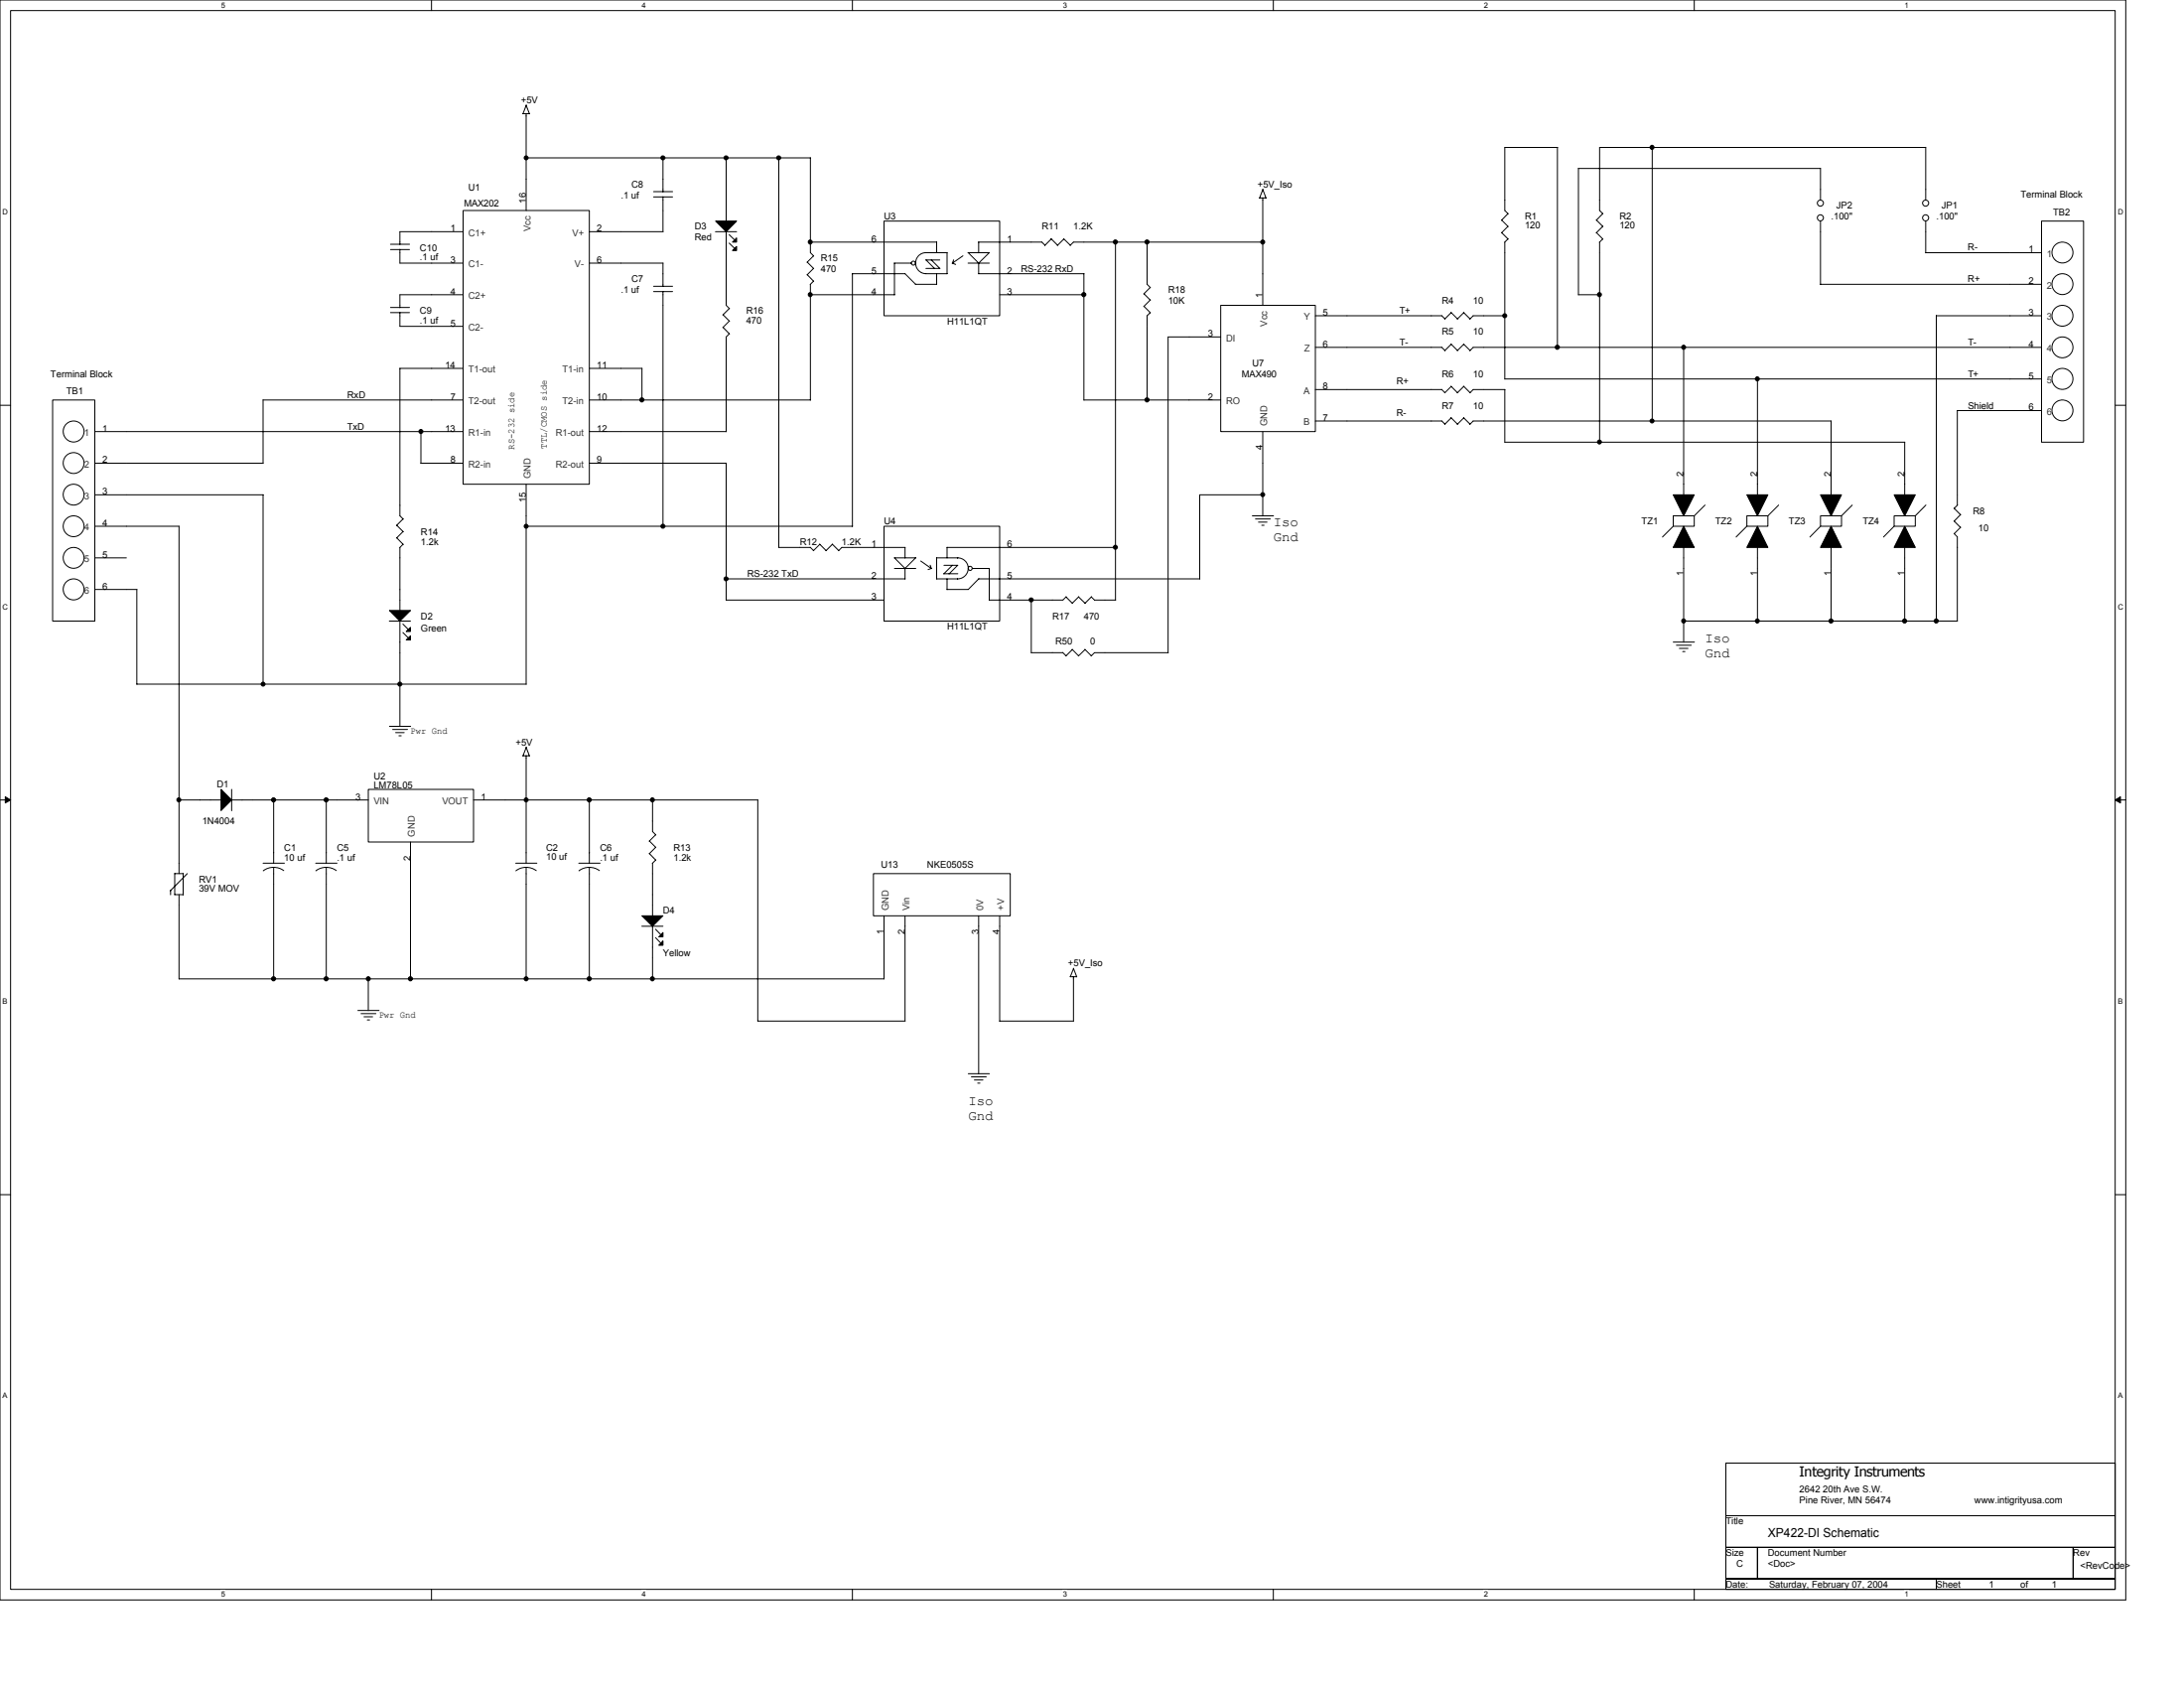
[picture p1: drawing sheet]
<svg xmlns="http://www.w3.org/2000/svg" width="279mm" height="216mm" viewBox="0 0 279 216" stroke-linecap="round" stroke-linejoin="round" font-family="sans-serif">
<path d="M0 0h271.9v204.6h-271.9zM1.4 1.4h269.2v201.9h-269.2z" fill="none" stroke="#000" stroke-width=".13"/>
<g fill="#fff">
<path d="M28.3 .1h.5v1.1h-.5z"/>
<path d="M28.3 203.4h.5v1.1h-.5z"/>
</g>
<path d="M55.2 0v1.4M55.2 203.3v1.3" fill="none" stroke="#000" stroke-width=".13"/>
<g fill="#fff">
<path d="M82.1 .1h.6v1.1h-.6z"/>
<path d="M82.1 203.4h.6v1.1h-.6z"/>
</g>
<path d="M109.1 0v1.4M109.1 203.3v1.3" fill="none" stroke="#000" stroke-width=".13"/>
<g fill="#fff">
<path d="M136 .1h.5v1.1h-.5z"/>
<path d="M136 203.4h.5v1.1h-.5z"/>
</g>
<path d="M162.9 0v1.4M162.9 203.3v1.3" fill="none" stroke="#000" stroke-width=".13"/>
<g fill="#fff">
<path d="M189.8 .1h.6v1.1h-.6z"/>
<path d="M189.8 203.4h.6v1.1h-.6z"/>
</g>
<path d="M216.7 0v1.4M216.7 203.3v1.3" fill="none" stroke="#000" stroke-width=".13"/>
<g fill="#fff">
<path d="M243.7 .1h.5v1.1h-.5z"/>
<path d="M243.7 203.4h.5v1.1h-.5z"/>
<path d="M.3 26.6h.7v1h-.7z"/>
<path d="M270.9 26.6h.7v1h-.7z"/>
<path d="M.3 77.1h.7v1h-.7z"/>
<path d="M270.9 77.1h.7v1h-.7z"/>
</g>
<path d="M0 51.8h1.4M270.6 51.8h1.3" fill="none" stroke="#000" stroke-width=".13"/>
<g fill="#fff">
<path d="M.3 127.6h.7v1h-.7z"/>
<path d="M270.9 127.6h.7v1h-.7z"/>
</g>
<path d="M0 102.3h1.4M270.6 102.3h1.3" fill="none" stroke="#000" stroke-width=".13"/>
<path d="M.7 101.9l.7 .4-.7 .4zM270.6 102.3l.7-.4v.8z" fill="#000" stroke="#000" stroke-width=".13"/>
<g fill="#fff">
<path d="M.3 178h.7v1.1h-.7z"/>
<path d="M270.9 178h.7v1.1h-.7z"/>
</g>
<g fill="none" stroke="#000" stroke-width=".13">
<path d="M67.3 14.5v12.4M67.3 13.5l.4 1.1M67.3 13.4l-.4 1.1h.8M199.2 18.9v25.5M199.3 18.9h-6.8v8l.4 .4M211.4 18.9v35M246.4 18.8v6.8M246.4 18.9h-41.8v8l.5 .4M50 31.9h2.4M50 31.2h2.4M50 40h2.4M50 39.3h2.4"/>
<path d="M51.2 31.9v1.8h8M51.2 40v1.7h8M59.2 26.9h16.2v35h-16.2zM59.2 29.6h-8v1.7M59.2 37.7h-8v1.6M67.3 20.2h36.4M75.4 29.6h9.4M75.4 33.7h9.4M83.6 37.3h2.4M83.6 36.6h2.4M83.6 25.2h2.4M83.6 24.5h2.4"/>
<path d="M84.8 20.2v4.3M84.8 25.2v4.5M84.8 33.7v2.9M84.8 37.3v30M91.5 29.6h2.7M92.9 20.2v8.1M92.9 29.6v9.5l.4 .4-.8 .8M93.3 30l.7 .7M93.3 31.1l.7 .7M99.6 20.2v49.8M103.3 33.5l.8 .9M103.3 35.1l.8 .9"/>
<path d="M103.7 20.2v12.1l.4 .4M103.7 36.4v14.8M103.7 31l16.1-.1v1.4M103.7 37.7h10.7M104.1 32.7l-.8 .8M104.1 34.3l-.8 .9M104.1 36l-.4 .4M113.1 28.3h14.8v12.1h-14.8zM114.4 33.7h2.2M114.4 33.7v4M115.8 35l1.3 1.4h2.7M115.8 35h-6.7v32.3"/>
<path d="M118.4 34.3h1.8M119.1 33.3l1.1 1.1M119.8 35v1.4M120.2 33.3h-1.8l1.2 1.1M121.2 32.3h-2.8a1.34 1.34 0 0 0-1.3 1.4 1.34 1.34 0 0 0 1.3 1.3h2.8M121.2 32.3v2.7M122 33.2l-.2 .5 .5 .1M123.2 32.7l-1.4 1M123.8 32.3h2.8l-1.4 1.4M123.8 33.7h2.8M123.8 32.3l1.4 1.4M125.2 33.6v1.4h13.5"/>
<path d="M127.9 37.7h10.8M133.3 30.9l.4 .5M133.3 31h-8.1v1.3M134.5 30.5l.8 .9M134.5 30.6l-.8 .8M136.1 30.5l.8 .9M136.1 30.6l-.8 .8M138.7 35v16.2M142.7 31v45.8M146.3 37.6l.9 .8-.9 .8M146.3 39.2l.9 .8M146.7 31v5.4l.5 .4"/>
<path d="M147.2 36.8l-.9 .8M147.2 40l-.5 .4M156.2 39.1h12.1v16.1h-12.1zM161.5 24.2l.5 1.1M161.5 25.3v13.8M161.6 24.2l-.5 1.1h.8M161.6 31h-24.3l-.4 .4M187.2 40l.8 .8 .5-.4h4M187.3 40l-.9 .8M192.1 28.2l.8 .8M192.1 29.8l.8 .8M192.5 31v17.5h68.7"/>
<path d="M192.9 30.6l-.4 .4M192.9 27.3l-.8 .9M192.9 29l-.8 .8M201.9 21.5h31M201.9 37.7h2.8M201.9 21.5v16.2M204.2 28.2l.9 .8M204.2 29.8l.9 .8M204.6 31v25.6M205 27.3l-.8 .9M205 29l-.8 .8M205 30.6l-.4 .4"/>
<path d="M232.9 36.4h28.3M232.9 21.5v4.1M232.9 28.3v8.1M246.3 32.3h14.9M246.4 28.3v4M261.2 28.3h5.4v28.3h-5.4zM6.7 51.2h5.4v28.2h-5.4zM12.1 55.2h47.1M12.1 59.2h21.6M53.8 59.2h5.4M53.8 55.2v4.1M59.2 51.2h-25.5v8"/>
<path d="M59.2 47.1h-8v18.9l.4 .4M75.4 51.2h28.3M75.4 55.2h17.5M75.4 59.2h17.5M75.4 47.1h6.7v4.1M92.5 40.3l.8 .8M92.9 43.1v12.1M92.9 59.2v17.6M93.3 41.1l-.8 .8 .8 .8-.4 .4M138.7 51.2h17.5M146.7 40.4v10.8M156.2 43.1h-6.8v40.4"/>
<path d="M161.5 55.2v10.8M168.3 40.4h16.1M168.3 44.4h16.1l.4 .4M168.3 53.8h16.1M168.3 49.8h16.1l.4 .4M184.4 53.8l.4 .5M184.4 40.4l.4 .4M185.6 44l.9 .8M185.6 49.4l.9 .8M185.7 44l-.9 .9M185.7 49.4l-.9 .8M186.5 54.3l-.9-.9-.8 .9"/>
<path d="M186.5 40.8l-.9-.8-.8 .8M187.2 53.4l.8 .9 .5-.5h45.8M187.2 44l.9 .8M187.2 49.4l.9 .8M187.3 44l-.9 .9M187.3 49.4l-.9 .8M187.3 53.4l-.9 .9M192.5 56.6h51.2v6.7M192.5 49.8v6.8M192.5 49.8h-4l-.5 .4M215.4 44.4v18.9M224.8 48.5v14.8"/>
<path d="M234.3 53.8v9.5M247.7 40.4h13.5M247.7 40.4v39M250.4 52.5v12.1l-.4 .4M250.4 52.5h10.8M261.2 44.4h-72.7l-.5 .5M12.1 71.4h4.1M12.1 75.4h5.4M12.1 63.3h21.6M12.1 67.3h10.8M17.5 75.4v12.1M22.9 67.3v44.4"/>
<path d="M33.7 63.3v24.2M49.8 79.4h2.7M50.8 67.2l.8 .8M50.8 68.8l.8 .8M51.2 70v8.1M51.2 79.4v13.5M51.5 79.8l.7 .7M51.6 66.4l-.9 .8M51.6 68l-.9 .8M51.6 69.6l-.5 .4M67.3 61.9v25.6M67.3 67.3h41.8"/>
<path d="M92.9 76.8h20.2M99.6 70h4.1l.4 .4M104.9 69.6l.8 .8M104.9 69.6l-.8 .8M106.5 69.6l.8 .8M106.5 69.6l-.8 .8M107.3 70.4l.4-.4h8.1v1.4M113.1 67.3h14.8v12.1h-14.8zM114.4 72.7h2.8M115.8 72.7v1.3h-22.9M115.8 72.7l1.4-1.3h-2.8l1.4 1.3M117.8 71.8l1.4 .9"/>
<path d="M119 72.3l.1 .4-.4 .2M119.8 74h2.7M120.8 72.3h1.7l-1.1 1.1M120.8 73.4h1.7M121.2 74v1.4h2.7M121.8 72.3l-1.1 1.1M122.5 71.4a1.34 1.34 0 0 1 1.4 1.3 1.34 1.34 0 0 1-1.4 1.3M122.5 71.4h-2.7v2.6M124.4 72.7h2.2M125.2 74h28.3M125.2 74l-1.3 1.4M126.6 72.7v4.1"/>
<path d="M131.9 76.8v6.7M136.4 76.3l.8 .9M136.4 76.3l-.4 .5h-9.5M138 76.3l.8 .9M138 76.3l-.8 .9M139.6 76.3l.4 .5M139.6 76.3l-.8 .9M140 76.8h2.7M142.7 70h-21.5v1.4M160.2 66h2.7M160.6 66.4h1.9M161 66.8h1.1"/>
<path d="M161.4 67.2h.3M161.6 63.3h-8.1v10.8M214.1 66h2.6v1.3h-2.6zM214.1 67.3l-1.4 1.4M215.4 70v12.1M218.1 64.6l-1.4 1.4M223.5 66h2.7v1.3h-2.7zM223.5 67.3l-1.4 1.4M224.8 70v9.5M227.5 64.6l-1.3 1.4M232.9 66h2.7v1.3h-2.7zM232.9 67.3l-1.4 1.4"/>
<path d="M234.3 70v9.5M237 64.6l-1.4 1.4M242.3 66h2.7v1.3h-2.7zM242.3 67.3l-1.3 1.4M243.7 70v9.5M246.4 64.6l-1.4 1.4M250 68.2l.4 .5v10.7h-35M250 66.6l.8 .9M250 65l.8 .8M250.8 67.4l-.8 .9M250.8 65.8l-.8 .9M17.5 87.5h49.8"/>
<path d="M49.8 92.9h2.7M50.2 93.3h1.9M50.6 93.7h1.1M51 94.1h.3M51.5 80.9l.7 .7M67.3 96.7v13.7M67.3 95.6l-.4 1.1h.8l-.4-1.1M131.9 83.5h4.1M136 83.5l.4 .4M137.2 83.1l.8 .8M137.2 83.1l-.8 .8M138.8 83.1l.8 .8"/>
<path d="M138.8 83.1l-.8 .8M149.5 83.5h-9.5l-.4 .4M214.1 82.1h2.7M214.5 82.5h1.9M214.8 82.9h1.1M215.3 83.3h.3M21.8 113.9v.5M22.3 114.4h1.1M22.9 102.3h5.4M22.9 114.4v10.8M23.4 111.7v2.7M23.5 111.7h-1.1v2.7"/>
<path d="M24 111.7l-2.2 2.2M29.6 101v2.7M29.6 102.3h17.5M33.7 110.4h2.7M35 102.3v8.1M35 110.9v14.3M36.3 111.4a2.15 2.15 0 0 0-1.3-.5 2.14 2.14 0 0 0-1.3 .5M40.4 110.4h2.7M41.7 102.3v8.1M41.7 110.9v14.3M43 111.4a2.15 2.15 0 0 0-1.3-.5 2.14 2.14 0 0 0-1.3 .5M47.1 101h13.5v6.7h-13.5z"/>
<path d="M52.5 107.7v17.5M60.6 102.3h36.4M66 110.4h2.7M67.3 110.9v14.3M68.6 111.4a2.15 2.15 0 0 0-1.3-.5 2.08 2.08 0 0 0-1.3 .5M74 110.4h2.8M75.4 102.3v8.1M75.4 110.9v14.3M76.7 111.4a2.15 2.15 0 0 0-1.3-.5 2.14 2.14 0 0 0-1.3 .5M82.1 118.5h2.7M83.1 107.6l.8 .8M83.1 109.2l.8 .8"/>
<path d="M83.5 102.3v4.1l.4 .4M83.5 110.4v6.8M83.5 118.5v6.7M83.9 118.9l.6 .6M83.9 119.9l.6 .7M83.9 106.8l-.8 .8M83.9 108.4l-.8 .8M83.9 110l-.4 .4M96.9 102.3v28.3M111.7 111.7h17.5v5.4h-17.5zM113.1 117.1v8.1h-90.2M115.8 117.1v13.5h-18.9"/>
<path d="M125.2 117.1v20.3M127.9 117.1v13.5M45.8 129.2h2.7M46.2 129.6h1.9M46.6 130h1.1M47 130.5h.3M47.1 125.2v4.1M123.9 137.3h2.7M124.3 137.7h1.9M124.7 138.1h1.1M125.1 138.5h.3M127.9 130.6h9.5"/>
<path d="M136.9 124.9h.8M137.3 123.9l.5 1M137.3 124.9v5.7M137.4 123.8l-.5 1.1M0 152.8h1.4M270.6 152.8h1.3M220.8 187.1h49.8v6.8h-49.8zM220.8 193.9h49.8v4h-49.8zM220.8 197.9h4v4h-4zM224.8 197.9h40.4v4h-40.4zM265.2 197.9h5.4v4h-5.4zM220.8 201.9h26.9v1.4h-26.9z"/>
<path d="M247.7 201.9h22.9v1.4h-22.9z"/>
<circle cx="116.9" cy="33.7" r=".26"/>
<circle cx="232.9" cy="26" r=".39"/>
<circle cx="232.9" cy="27.9" r=".39"/>
<circle cx="246.3" cy="26" r=".39"/>
<circle cx="246.3" cy="27.9" r=".39"/>
<circle cx="263.9" cy="36.3" r="1.34"/>
<circle cx="263.9" cy="32.3" r="1.34"/>
<circle cx="9.4" cy="55.2" r="1.34"/>
<circle cx="9.4" cy="59.2" r="1.33"/>
<circle cx="263.9" cy="48.5" r="1.35"/>
<circle cx="263.9" cy="40.4" r="1.34"/>
<circle cx="263.9" cy="44.4" r="1.34"/>
<circle cx="263.9" cy="52.5" r="1.34"/>
<circle cx="9.4" cy="75.4" r="1.34"/>
<circle cx="9.4" cy="71.4" r="1.33"/>
<circle cx="9.4" cy="63.3" r="1.33"/>
<circle cx="9.4" cy="67.3" r="1.33"/>
<circle cx="124.1" cy="72.7" r=".26"/>
</g>
<g fill="#000" stroke="#000" stroke-width=".13">
<path d="M91.5 28.3h2.7l-1.3 1.3z" fill-rule="evenodd"/>
<path d="M94.2 30.4v.6h-.5z" fill-rule="evenodd"/>
<path d="M93.7 32l.5-.5v.5z" fill-rule="evenodd"/>
<path d="M49.8 78.1h2.7l-1.3 1.3z" fill-rule="evenodd"/>
<path d="M215.4 67.3l1.3 2.7h-2.6z" fill-rule="evenodd"/>
<path d="M214.1 63.3h2.6l-1.3 2.7z" fill-rule="evenodd"/>
<path d="M224.8 67.3l1.4 2.7h-2.7z" fill-rule="evenodd"/>
<path d="M223.5 63.3h2.7l-1.4 2.7z" fill-rule="evenodd"/>
<path d="M234.3 67.3l1.3 2.7h-2.7z" fill-rule="evenodd"/>
<path d="M232.9 63.3h2.7l-1.3 2.7z" fill-rule="evenodd"/>
<path d="M243.7 67.3l1.3 2.7h-2.7z" fill-rule="evenodd"/>
<path d="M242.3 63.3h2.7l-1.3 2.7z" fill-rule="evenodd"/>
<path d="M52 80.8l.5-.6v.6z" fill-rule="evenodd"/>
<path d="M52 81.9l.5-.6v.6z" fill-rule="evenodd"/>
<path d="M28.3 101l1.3 1.3-1.3 1.4z" fill-rule="evenodd"/>
<path d="M82.1 117.1h2.7l-1.3 1.4z" fill-rule="evenodd"/>
<path d="M84.8 119.3v.5h-.5z" fill-rule="evenodd"/>
<path d="M84.8 120.4v.5h-.5z" fill-rule="evenodd"/>
<circle cx="211.3" cy="18.8" r=".26"/>
<circle cx="67.3" cy="20.2" r=".25"/>
<circle cx="84.8" cy="20.2" r=".26"/>
<circle cx="92.9" cy="20.2" r=".26"/>
<circle cx="99.6" cy="20.2" r=".26"/>
<circle cx="103.6" cy="37.7" r=".26"/>
<circle cx="103.6" cy="31" r=".26"/>
<circle cx="138.6" cy="37.7" r=".27"/>
<circle cx="142.7" cy="31" r=".27"/>
<circle cx="146.7" cy="31" r=".27"/>
<circle cx="161.5" cy="31" r=".26"/>
<circle cx="204.6" cy="37.7" r=".26"/>
<circle cx="53.8" cy="55.2" r=".26"/>
<circle cx="82.1" cy="51.1" r=".27"/>
<circle cx="146.7" cy="51.1" r=".27"/>
<circle cx="192.5" cy="40.4" r=".26"/>
<circle cx="199.2" cy="44.4" r=".27"/>
<circle cx="204.6" cy="56.5" r=".25"/>
<circle cx="211.3" cy="53.8" r=".25"/>
<circle cx="215.4" cy="44.4" r=".26"/>
<circle cx="224.8" cy="48.5" r=".26"/>
<circle cx="67.3" cy="67.3" r=".25"/>
<circle cx="84.8" cy="67.3" r=".26"/>
<circle cx="92.9" cy="74" r=".26"/>
<circle cx="131.9" cy="76.7" r=".26"/>
<circle cx="142.7" cy="70" r=".26"/>
<circle cx="161.5" cy="63.3" r=".25"/>
<circle cx="215.4" cy="79.4" r=".26"/>
<circle cx="224.8" cy="79.4" r=".26"/>
<circle cx="234.2" cy="79.4" r=".27"/>
<circle cx="243.7" cy="79.4" r=".27"/>
<circle cx="247.7" cy="79.4" r=".27"/>
<circle cx="33.7" cy="87.5" r=".25"/>
<circle cx="51.2" cy="87.5" r=".26"/>
<circle cx="22.9" cy="102.3" r=".26"/>
<circle cx="35" cy="102.3" r=".27"/>
<circle cx="41.7" cy="102.3" r=".27"/>
<circle cx="67.3" cy="102.3" r=".26"/>
<circle cx="75.4" cy="102.3" r=".27"/>
<circle cx="83.5" cy="102.3" r=".26"/>
<circle cx="35" cy="125.2" r=".27"/>
<circle cx="41.7" cy="125.2" r=".27"/>
<circle cx="47.1" cy="125.2" r=".26"/>
<circle cx="52.5" cy="125.2" r=".27"/>
<circle cx="67.3" cy="125.2" r=".26"/>
<circle cx="75.4" cy="125.2" r=".27"/>
<circle cx="83.5" cy="125.2" r=".26"/>
</g>
<g font-size="1.8">
<text x="162.9" y="67.4">Iso</text>
<text x="162.9" y="69.3">Gnd</text>
<text x="218.1" y="82.1">Iso</text>
<text x="218.1" y="84.1">Gnd</text>
<text x="123.9" y="141.4">Iso</text>
<text x="123.9" y="143.3">Gnd</text>
<text x="230.2" y="188.9">Integrity Instruments</text>
</g>
<text font-size="1.6" x="226.2" y="196.6">XP422-DI Schematic</text>
<g font-size="1.2">
<text x="66.7" y="13.2">+5V</text>
<text x="57.6" y="29.6">1</text>
<text x="59.4" y="26.4">MAX202</text>
<text x="59.9" y="24.4">U1</text>
<text x="67.3" y="26" transform="rotate(-90 67.3 26)">16</text>
<text x="76.3" y="29.6">2</text>
<text x="79.4" y="25.3">.1 uf</text>
<text x="80.8" y="24">C8</text>
<text x="88.9" y="29.4">D3</text>
<text x="113.1" y="28">U3</text>
<text x="133.3" y="29.4">R11</text>
<text x="137.3" y="29.4">1.2K</text>
<text x="160.9" y="24">+5V_Iso</text>
<text x="195.1" y="28">R1</text>
<text x="195.1" y="29.3">120</text>
<text x="207.2" y="28">R2</text>
<text x="207.2" y="29.3">120</text>
<text x="234.3" y="28">.100&quot;</text>
<text x="234.9" y="26.7">JP2</text>
<text x="247.7" y="28">.100&quot;</text>
<text x="248.4" y="26.7">JP1</text>
<text x="258.5" y="25.3">Terminal Block</text>
<text x="262.7" y="27.5">TB2</text>
<text x="53.7" y="32.1">C10</text>
<text x="53.7" y="33.3">.1 uf</text>
<text x="57.6" y="33.6">3</text>
<text x="76.3" y="33.6">6</text>
<text x="88.9" y="30.7">Red</text>
<text x="105" y="33.4">R15</text>
<text x="105" y="34.8">470</text>
<text x="111.5" y="30.9">6</text>
<text x="111.5" y="35">5</text>
<text x="128.8" y="30.9">1</text>
<text x="128.8" y="35">2</text>
<text x="130.6" y="34.8">RS-232 RxD</text>
<text x="251.8" y="32.1">R-</text>
<text x="259.5" y="32.3">1</text>
<text x="53.7" y="40.2">C9</text>
<text x="53.7" y="41.4">.1 uf</text>
<text x="57.6" y="37.7">4</text>
<text x="57.6" y="41.7">5</text>
<text x="79.4" y="37.5">.1 uf</text>
<text x="80.8" y="36.1">C7</text>
<text x="95.5" y="40.2">R16</text>
<text x="95.5" y="41.4">470</text>
<text x="111.5" y="37.7">4</text>
<text x="121.2" y="41.5">H11L1QT</text>
<text x="128.8" y="37.7">3</text>
<text x="149.4" y="37.5">R18</text>
<text x="149.4" y="38.8">10K</text>
<text x="161.5" y="38.1" transform="rotate(-90 161.5 38.1)">1</text>
<text x="169.2" y="40.4">5</text>
<text x="179" y="40.2">T+</text>
<text x="184.4" y="38.8">R4</text>
<text x="188.5" y="38.8">10</text>
<text x="251.8" y="36.1">R+</text>
<text x="259.5" y="36.3">2</text>
<text x="259.5" y="40.4">3</text>
<text x="56.9" y="47.1">14</text>
<text x="76.3" y="47.1">11</text>
<text x="154.5" y="43.1">3</text>
<text x="160.2" y="46.9">U7</text>
<text x="169.2" y="44.4">6</text>
<text x="179" y="44.2">T-</text>
<text x="184.4" y="42.8">R5</text>
<text x="188.5" y="42.8">10</text>
<text x="251.8" y="44.2">T-</text>
<text x="259.5" y="44.4">4</text>
<text x="6.5" y="48.2">Terminal Block</text>
<text x="8.5" y="50.4">TB1</text>
<text x="44.4" y="50.9">RxD</text>
<text x="57.6" y="51.1">7</text>
<text x="76.3" y="51.1">10</text>
<text x="154.5" y="51.1">2</text>
<text x="158.9" y="48.2">MAX490</text>
<text x="169.2" y="53.8">7</text>
<text x="169.2" y="49.8">8</text>
<text x="178.6" y="53.2">R-</text>
<text x="178.6" y="49.2">R+</text>
<text x="184.4" y="48.2">R6</text>
<text x="184.4" y="52.3">R7</text>
<text x="188.5" y="48.2">10</text>
<text x="188.5" y="52.3">10</text>
<text x="251.8" y="48.2">T+</text>
<text x="251.8" y="52.3">Shield</text>
<text x="259.5" y="48.5">5</text>
<text x="259.5" y="52.5">6</text>
<text x="13.1" y="55.2">1</text>
<text x="13.1" y="59.2">2</text>
<text x="44.4" y="54.9">TxD</text>
<text x="56.9" y="55.2">13</text>
<text x="57.6" y="59.2">8</text>
<text x="65.8" y="57.5" transform="rotate(-90 65.8 57.5)">RS-232 side</text>
<text x="70" y="57.4" transform="rotate(-90 70 57.4)">TTL/CMOS side</text>
<text x="76.3" y="55.2">12</text>
<text x="76.3" y="59.2">9</text>
<text x="161.5" y="57.6" transform="rotate(-90 161.5 57.6)">4</text>
<text x="13.1" y="63.3">3</text>
<text x="67.3" y="64.3" transform="rotate(-90 67.3 64.3)">15</text>
<text x="215.4" y="61" transform="rotate(-90 215.4 61)">2</text>
<text x="224.8" y="61" transform="rotate(-90 224.8 61)">2</text>
<text x="234.2" y="61" transform="rotate(-90 234.2 61)">2</text>
<text x="243.6" y="61" transform="rotate(-90 243.6 61)">2</text>
<text x="252.4" y="65.7">R8</text>
<text x="13.1" y="67.3">4</text>
<text x="13.1" y="71.3">5</text>
<text x="53.8" y="68.4">R14</text>
<text x="53.8" y="69.8">1.2k</text>
<text x="102.3" y="69.8">R12</text>
<text x="107.7" y="69.8">1.2K</text>
<text x="111.5" y="70">1</text>
<text x="113.1" y="67.1">U4</text>
<text x="128.8" y="70">6</text>
<text x="210" y="67.1">TZ1</text>
<text x="219.4" y="67.1">TZ2</text>
<text x="228.9" y="67.1">TZ3</text>
<text x="238.3" y="67.1">TZ4</text>
<text x="253.1" y="67.9">10</text>
<text x="13.1" y="75.4">6</text>
<text x="95.6" y="73.8">RS-232 TxD</text>
<text x="111.5" y="74">2</text>
<text x="111.5" y="76.7">3</text>
<text x="128.8" y="74">5</text>
<text x="128.8" y="76.7">4</text>
<text x="215.4" y="73.7" transform="rotate(-90 215.4 73.7)">1</text>
<text x="224.8" y="73.7" transform="rotate(-90 224.8 73.7)">1</text>
<text x="234.2" y="73.7" transform="rotate(-90 234.2 73.7)">1</text>
<text x="243.6" y="73.7" transform="rotate(-90 243.6 73.7)">1</text>
<text x="53.8" y="79.2">D2</text>
<text x="53.8" y="80.8">Green</text>
<text x="121.2" y="80.5">H11L1QT</text>
<text x="134.6" y="79.2">R17</text>
<text x="135" y="82.4">R50</text>
<text x="138.7" y="79.2">470</text>
<text x="139.5" y="82.4">0</text>
<text x="52.5" y="93.9">Pwr Gnd</text>
<text x="66" y="95.3">+5V</text>
<text x="27.7" y="100.7">D1</text>
<text x="47.8" y="99.7">U2</text>
<text x="47.8" y="100.9">LM78L05</text>
<text x="25.9" y="105.4">1N4004</text>
<text x="45.5" y="102.3">3</text>
<text x="61.5" y="102.3">1</text>
<text x="25.4" y="112.8">RV1</text>
<text x="36.4" y="108.8">C1</text>
<text x="36.4" y="110.2">10 uf</text>
<text x="43.1" y="108.8">C5</text>
<text x="43.1" y="110.2">.1 uf</text>
<text x="52.5" y="110" transform="rotate(-90 52.5 110)">2</text>
<text x="69.9" y="108.8">C2</text>
<text x="69.9" y="110">10 uf</text>
<text x="76.8" y="108.8">C6</text>
<text x="76.8" y="110.2">.1 uf</text>
<text x="86.2" y="108.8">R13</text>
<text x="86.2" y="110.2">1.2k</text>
<text x="112.7" y="111">U13</text>
<text x="118.6" y="111">NKE0505S</text>
<text x="25.4" y="114">39V MOV</text>
<text x="84.8" y="116.9">D4</text>
<text x="113.1" y="119.5" transform="rotate(-90 113.1 119.5)">1</text>
<text x="115.8" y="119.5" transform="rotate(-90 115.8 119.5)">2</text>
<text x="125.2" y="119.5" transform="rotate(-90 125.2 119.5)">3</text>
<text x="127.9" y="119.5" transform="rotate(-90 127.9 119.5)">4</text>
<text x="84.8" y="122.3">Yellow</text>
<text x="136.7" y="123.6">+5V_Iso</text>
<text x="48.5" y="130.2">Pwr Gnd</text>
<text x="230.2" y="190.9">2642 20th Ave S.W.</text>
<text x="220.8" y="195">Title</text>
<text x="230.2" y="192.3">Pine River, MN 56474</text>
<text x="252.6" y="192.3">www.intigrityusa.com</text>
<text x="220.8" y="199">Size</text>
<text x="220.8" y="203">Date:</text>
<text x="222.1" y="200.3">C</text>
<text x="226.2" y="199">Document Number</text>
<text x="226.2" y="200.3">&lt;Doc&gt;</text>
<text x="226.3" y="203">Saturday, February 07, 2004</text>
<text x="247.7" y="203">Sheet</text>
<text x="254.4" y="203">1</text>
<text x="258.5" y="203">of</text>
<text x="262.5" y="203">1</text>
<text x="265.2" y="199">Rev</text>
<text x="266.1" y="200.6">&lt;RevCode&gt;</text>
</g>
<g font-size="1.2" fill="#333">
<text x="67.9" y="29.6" transform="rotate(-90 67.9 29.6)">Vcc</text>
<text x="59.9" y="30.2">C1+</text>
<text x="59.9" y="34.2">C1-</text>
<text x="73.2" y="30.2">V+</text>
<text x="73.5" y="34.2">V-</text>
<text x="261.9" y="32.9">1</text>
<text x="59.9" y="38.2">C2+</text>
<text x="162.1" y="41.7" transform="rotate(-90 162.1 41.7)">Vcc</text>
<text x="166.8" y="40.9">Y</text>
<text x="261.9" y="36.9">2</text>
<text x="261.9" y="40.9">3</text>
<text x="59.9" y="42.3">C2-</text>
<text x="59.9" y="47.7">T1-out</text>
<text x="71.9" y="47.7">T1-in</text>
<text x="156.8" y="43.6">DI</text>
<text x="166.9" y="45">Z</text>
<text x="261.9" y="45">4</text>
<text x="59.9" y="51.7">T2-out</text>
<text x="71.9" y="51.7">T2-in</text>
<text x="156.8" y="51.7">RO</text>
<text x="166.8" y="50.4">A</text>
<text x="261.9" y="49">5</text>
<text x="261.9" y="53.1">6</text>
<text x="10.8" y="55.8">1</text>
<text x="10.8" y="59.8">2</text>
<text x="59.9" y="55.8">R1-in</text>
<text x="59.9" y="59.8">R2-in</text>
<text x="71.1" y="55.8">R1-out</text>
<text x="71.1" y="59.8">R2-out</text>
<text x="162.1" y="54.5" transform="rotate(-90 162.1 54.5)">GND</text>
<text x="166.8" y="54.4">B</text>
<text x="10.8" y="63.8">3</text>
<text x="67.9" y="61.3" transform="rotate(-90 67.9 61.3)">GND</text>
<text x="10.8" y="67.9">4</text>
<text x="10.8" y="71.9">5</text>
<text x="10.8" y="75.9">6</text>
<text x="47.8" y="102.9">VIN</text>
<text x="53.1" y="107" transform="rotate(-90 53.1 107)">GND</text>
<text x="56.6" y="102.9">VOUT</text>
<text x="113.7" y="116.5" transform="rotate(-90 113.7 116.5)">GND</text>
<text x="116.4" y="116.5" transform="rotate(-90 116.4 116.5)">Vin</text>
<text x="125.8" y="116.5" transform="rotate(-90 125.8 116.5)">0V</text>
<text x="128.5" y="116.5" transform="rotate(-90 128.5 116.5)">+V</text>
</g>
<g font-size="1">
<text x="28.3" y="1">5</text>
<text x="82.1" y="1">4</text>
<text x="136" y="1">3</text>
<text x="189.8" y="1">2</text>
<text x="243.7" y="1">1</text>
<text x=".3" y="27.4">D</text>
<text x="270.9" y="27.4">D</text>
<text x=".3" y="77.9">C</text>
<text x="270.9" y="77.9">C</text>
<text x=".3" y="128.4">B</text>
<text x="270.9" y="128.4">B</text>
<text x=".3" y="178.9">A</text>
<text x="270.9" y="178.9">A</text>
<text x="28.3" y="204.3">5</text>
<text x="82.1" y="204.3">4</text>
<text x="136" y="204.3">3</text>
<text x="189.8" y="204.3">2</text>
<text x="243.7" y="204.3">1</text>
</g>
</svg>
